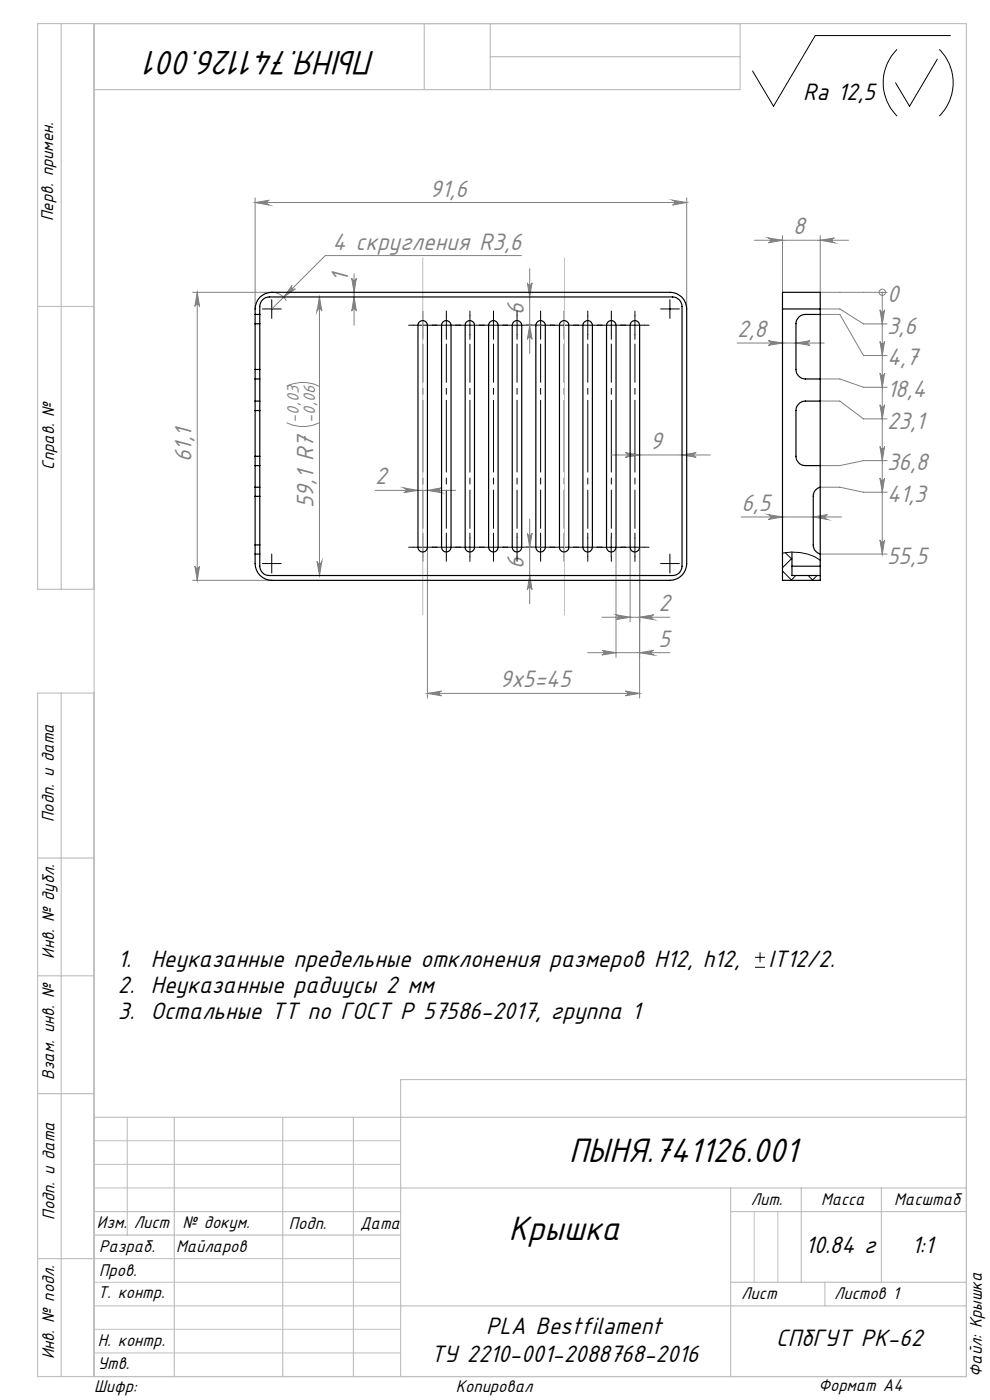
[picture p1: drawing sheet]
<svg xmlns="http://www.w3.org/2000/svg" width="210mm" height="297mm" viewBox="0 0 210 297" stroke-linecap="round" stroke-linejoin="round" font-family="sans-serif">
<g fill="none" stroke="#000" stroke-width=".21">
<path d="M190.3 10.5a10 10 0 0 0 0 14.1M198.8 12.6l-5.9 9.9-2.9-4.9M199.2 10.5a10 10 0 0 1 0 14.1M201.6 7.5h-28.7l-8.8 15-4.5-7.4M55.7 65.5h4M57.6 63.6v4M140.1 65.5h4M142.1 63.6v4M55.7 119.6h4M57.6 117.5v4.1M127.7 116.1h4M129.6 114.1v4"/>
<path d="M140.1 119.6h4M142.1 117.5v4.1M160.2 205.2h2.1M160.2 203.1h2.1M161.2 202v2.1"/>
</g>
<g fill="none" stroke="#808080" stroke-width=".21">
<path d="M54.1 43l3-.5a.51 .51 0 0 0-.5 .5 .51 .51 0 0 0 .5 .5zM54.1 42v23.5M54.1 43h91.6M74.6 59a.49 .49 0 0 0 .5 .5 .49 .49 0 0 0 .5-.5l-.5 3zM75.1 58.1v10.9M110.6 54.2h-41.6l-11.4 11.3M112.4 57v18M142.7 42.5l3 .5-3 .5a.51 .51 0 0 0 .4-.5 .51 .51 0 0 0-.4-.5zM145.7 42v23.5M160 51h20M163 50.5l3 .5-3 .5a.51 .51 0 0 0 .4-.5 .51 .51 0 0 0-.4-.5zM166 50v12"/>
<path d="M174 50v12h14.2M174 51l3-.5a.51 .51 0 0 0-.5 .5 .51 .51 0 0 0 .5 .5zM40.9 62h16.7a3.6 3.6 0 0 1 3.1 1.8M41.8 62v61.1M41.8 62l.5 3a.49 .49 0 0 0-.5-.5 .49 .49 0 0 0-.5 .5zM61.9 60.6a.5 .5 0 0 0 .1 .7 .5 .5 0 0 0 .7 0l-2.5 1.7zM67.8 63l.5 3a.51 .51 0 0 0-.5-.5 .51 .51 0 0 0-.6 .5zM67.8 63v59.1M75.1 63l.5 3a.49 .49 0 0 0-.5-.5 .49 .49 0 0 0-.5 .5zM111.4 69h3.3M111.9 60a.49 .49 0 0 0 .5 .5 .49 .49 0 0 0 .5-.5l-.5 3zM112.4 69l.5 3a.49 .49 0 0 0-.5-.5 .49 .49 0 0 0-.5 .5z"/>
<path d="M156.4 72.8h18.4M163 72.3l3 .5-3 .5a.49 .49 0 0 0 .4-.5 .49 .49 0 0 0-.4-.5zM168.8 72.8l3-.5a.49 .49 0 0 0-.4 .5 .49 .49 0 0 0 .4 .5zM174 65.5h4.2l5 3.2h5M174 66.7h4.2l5 8.7h5M186.7 65.7a.49 .49 0 0 0 .4 .5 .49 .49 0 0 0 .5-.5l-.5 3zM186.7 72.4a.49 .49 0 0 0 .4 .5 .49 .49 0 0 0 .5-.5l-.5 3zM186.7 79.2a.49 .49 0 0 0 .4 .4 .49 .49 0 0 0 .5-.4l-.5 3zM187.1 62h.1M187.1 62v55.5M60.8 89.7a7.7 7.7 0 0 0 6.9 0M60.8 81.9a7.7 7.7 0 0 1 6.9 0"/>
<path d="M129.6 96.5h21.1M132.6 96l3.1 .5-3.1 .5a.49 .49 0 0 0 .5-.5 .49 .49 0 0 0-.5-.5zM144.7 96.5l3-.5a.49 .49 0 0 0-.5 .5 .49 .49 0 0 0 .5 .5zM174 80.4h4.2l5 1.8h5M174 85.1h4.2l5 3.8h5M186.7 85.9a.49 .49 0 0 0 .4 .4 .49 .49 0 0 0 .5-.4l-.5 3zM186.7 94.7a.49 .49 0 0 0 .4 .5 .49 .49 0 0 0 .5-.5l-.5 3zM188.2 97.7h-5l-5 1.1h-4.2M67.2 119.1a.51 .51 0 0 0 .6 .5 .51 .51 0 0 0 .5-.5l-.5 3zM79.6 104h17.1M85.7 103.5l3 .5-3 .5a.51 .51 0 0 0 .4-.5 .51 .51 0 0 0-.4-.5zM90.7 104l3-.5a.51 .51 0 0 0-.5 .5 .51 .51 0 0 0 .5 .5z"/>
<path d="M90.7 116.1v32M111.4 116.1h3.3M111.9 113.1a.49 .49 0 0 0 .5 .5 .49 .49 0 0 0 .5-.5l-.5 3zM112.4 110.1v18M130.7 116.1v23.3M133.7 116.1v15.8M135.7 116.1v32M157.2 109.7h21.3M163 109.2l3 .5-3 .5a.51 .51 0 0 0 .4-.5 .51 .51 0 0 0-.4-.5zM172.5 109.7l3-.5a.51 .51 0 0 0-.5 .5 .51 .51 0 0 0 .5 .5zM174 103.4h4.2l5 1h5M174 117.5h14.2"/>
<path d="M186.7 101.4a.49 .49 0 0 0 .4 .5 .49 .49 0 0 0 .5-.5l-.5 3zM186.7 114.5a.49 .49 0 0 0 .4 .5 .49 .49 0 0 0 .5-.5l-.5 3zM40.9 123.1h16.7M41.3 120.1a.49 .49 0 0 0 .5 .5 .49 .49 0 0 0 .5-.5l-.5 3zM112.4 122.1l.5 3a.49 .49 0 0 0-.5-.5 .49 .49 0 0 0-.5 .5zM124.7 138.5h17.4M127.7 138l3 .5-3 .5a.49 .49 0 0 0 .4-.5 .49 .49 0 0 0-.4-.5zM127.7 130.9h14.4M130.7 130.4l3 .5-3 .5a.51 .51 0 0 0 .4-.5 .51 .51 0 0 0-.4-.5zM135.7 130.9l3-.5a.51 .51 0 0 0-.5 .5 .51 .51 0 0 0 .5 .5zM135.7 138.5l3-.5a.49 .49 0 0 0-.5 .5 .49 .49 0 0 0 .5 .5zM90.7 147.1l3-.5a.49 .49 0 0 0-.5 .5 .49 .49 0 0 0 .5 .5z"/>
<path d="M90.7 147.1h45M132.6 146.6l3.1 .5-3.1 .5a.49 .49 0 0 0 .5-.5 .49 .49 0 0 0-.5-.5z"/>
<circle cx="187.2" cy="62" r=".67"/>
</g>
<g fill="none" stroke="#000" stroke-width=".21" stroke-dasharray="15.2 1.3 1.3 1.3">
<path d="M87.7 69h-1M89.7 69v-2M89.7 69h-2M89.7 69v2M89.7 69h2M89.7 67v-1M89.7 71v1M91.7 69h1M92.7 69h-1M94.7 69v-2M94.7 69h-2M94.7 69v2"/>
<path d="M94.7 69h2M94.7 67v-1M94.7 71v1M96.7 69h1M97.7 69h-1M99.7 69v-2M99.7 69h-2M99.7 69v2M99.7 69h2M99.7 67v-1M99.7 71v1M101.7 69h1"/>
<path d="M102.7 69h-1M104.7 69v-2M104.7 69h-2M104.7 69v2M104.7 69h2M104.7 67v-1M104.7 71v1M106.7 69h1M107.7 69h-1M109.7 69v-2M109.7 69h-2M109.7 69v2"/>
<path d="M109.7 69h2M109.7 67v-1M109.7 71v1M111.7 69h1M112.7 69h-1M114.7 69v-2M114.7 69h-2M114.7 69v2M114.7 69h2M114.7 67v-1M114.7 71v1M116.7 69h1"/>
<path d="M117.7 69h-1M119.7 69v-2M119.7 69h-2M119.7 69v2M119.7 69h2M119.7 67v-1M119.7 71v1M121.7 69h1M122.7 69h-1M124.7 69v-2M124.7 69h-2M124.7 69v2"/>
<path d="M124.7 69h2M124.7 67v-1M124.7 71v1M126.7 69h1M127.7 69h-1M129.7 69v-2M129.7 69h-2M129.7 69v2M129.7 69h2M129.7 67v-1M129.7 71v1M131.7 69h1"/>
<path d="M132.7 69h-1M134.7 69v-2M134.7 69h-2M134.7 69v2M134.7 69h2M134.7 67v-1M134.7 71v1M136.7 69h1M87.7 116.1h-1M89.7 116.1v-2M89.7 116.1h-2M89.7 116.1v2"/>
<path d="M89.7 116.1h2M89.7 114.1v-1M89.7 118.1v1M91.7 116.1h1M92.7 116.1h-1M94.7 116.1v-2M94.7 116.1h-2M94.7 116.1v2M94.7 116.1h2M94.7 114.1v-1M94.7 118.1v1M96.7 116.1h1"/>
<path d="M97.7 116.1h-1M99.7 116.1v-2M99.7 116.1h-2M99.7 116.1v2M99.7 116.1h2M99.7 114.1v-1M99.7 118.1v1M101.7 116.1h1M102.7 116.1h-1M104.7 116.1v-2M104.7 116.1h-2M104.7 116.1v2"/>
<path d="M104.7 116.1h2M104.7 114.1v-1M104.7 118.1v1M106.7 116.1h1M107.7 116.1h-1M109.7 116.1v-2M109.7 116.1h-2M109.7 116.1v2M109.7 116.1h2M109.7 114.1v-1M109.7 118.1v1M111.7 116.1h1"/>
<path d="M112.7 116.1h-1M114.7 116.1v-2M114.7 116.1h-2M114.7 116.1v2M114.7 116.1h2M114.7 114.1v-1M114.7 118.1v1M116.7 116.1h1M117.7 116.1h-1M119.7 116.1v-2M119.7 116.1h-2M119.7 116.1v2"/>
<path d="M119.7 116.1h2M119.7 114.1v-1M119.7 118.1v1M121.7 116.1h1M122.7 116.1h-1M124.7 116.1v-2M124.7 116.1h-2M124.7 116.1v2M124.7 116.1h2M124.7 114.1v-1M124.7 118.1v1M126.7 116.1h1"/>
<path d="M127.7 116.1h-1M129.7 114.1v-1M129.7 118.1v1M131.7 116.1h1M132.7 116.1h-1M134.7 116.1v-2M134.7 116.1h-2M134.7 116.1v2M134.7 116.1h2M134.7 114.1v-1M134.7 118.1v1M136.7 116.1h1"/>
</g>
<path d="M89.7 112.1v-39.1M94.7 112.1v-39.1M99.7 112.1v-39.1M104.7 112.1v-39.1M109.7 112.1v-39.1M114.7 112.1v-39.1M119.7 112.1v-39.1M124.7 112.1v-39.1M129.7 112.1v-39.1M134.7 112.1v-39.1" fill="none" stroke="#000" stroke-width=".21" stroke-dasharray="15.2 1.3 1.3 1.3" stroke-dashoffset="7.1"/>
<path d="M89.7 54.7v75.8M119.7 54.7v75.8M20 242h65M20 247h65M20 252h65M160 257v15M165 257v15M20 277h65M20 272h65M20 267h65M20 287h65M20 282h65" fill="none" stroke="#c0c0c0" stroke-width=".21"/>
<g fill="none" stroke="#c0c0c0" stroke-width=".25">
<path d="M13 5v120M20 5v287M90 5v14M104 5v14M104 12h53M157 5v14h-137M8 65h12M20 125h-12v-120h197v287h-197v-145h12M13 147v145M8 182h12M8 207h12M8 232h12"/>
<path d="M20 237h185M27 237v25M37 237v55M60 237v55M75 237v55M205 229h-120v63M20 257h65M85 252h120M155 252v40M155 257h50M170 252v20M187 252v20"/>
<path d="M8 267h12M20 262h65M85 277h120M155 272h50M175 272v5"/>
</g>
<g fill="#808080">
<path d="M186.7 65.7a.49 .49 0 0 0 .4 .5 .49 .49 0 0 0 .5-.5l-.5 3zM186.7 72.4a.49 .49 0 0 0 .4 .5 .49 .49 0 0 0 .5-.5l-.5 3zM186.7 79.2a.49 .49 0 0 0 .4 .4 .49 .49 0 0 0 .5-.4l-.5 3zM186.7 85.9a.49 .49 0 0 0 .4 .4 .49 .49 0 0 0 .5-.4l-.5 3zM186.7 94.7a.49 .49 0 0 0 .4 .5 .49 .49 0 0 0 .5-.5l-.5 3zM186.7 101.4a.49 .49 0 0 0 .4 .5 .49 .49 0 0 0 .5-.5l-.5 3zM186.7 114.5a.49 .49 0 0 0 .4 .5 .49 .49 0 0 0 .5-.5l-.5 3z"/>
<path d="M142.7 42.5l3 .5-3 .5a.51 .51 0 0 0 .4-.5 .51 .51 0 0 0-.4-.5zM54.1 43l3-.5a.51 .51 0 0 0-.5 .5 .51 .51 0 0 0 .5 .5z"/>
<path d="M144.7 96.5l3-.5a.49 .49 0 0 0-.5 .5 .49 .49 0 0 0 .5 .5zM132.6 96l3.1 .5-3.1 .5a.49 .49 0 0 0 .5-.5 .49 .49 0 0 0-.5-.5zM172.5 109.7l3-.5a.51 .51 0 0 0-.5 .5 .51 .51 0 0 0 .5 .5zM163 109.2l3 .5-3 .5a.51 .51 0 0 0 .4-.5 .51 .51 0 0 0-.4-.5z"/>
<path d="M61.9 60.6l-1.7 2.4 2.5-1.7a.5 .5 0 0 1-.7 0 .5 .5 0 0 1-.1-.7zM163 72.3l3 .5-3 .5a.49 .49 0 0 0 .4-.5 .49 .49 0 0 0-.4-.5zM168.8 72.8l3-.5a.49 .49 0 0 0-.4 .5 .49 .49 0 0 0 .4 .5z"/>
<path d="M163 50.5l3 .5-3 .5a.51 .51 0 0 0 .4-.5 .51 .51 0 0 0-.4-.5zM174 51l3-.5a.51 .51 0 0 0-.5 .5 .51 .51 0 0 0 .5 .5z"/>
<path d="M132.6 146.6l3.1 .5-3.1 .5a.49 .49 0 0 0 .5-.5 .49 .49 0 0 0-.5-.5zM90.7 147.1l3-.5a.49 .49 0 0 0-.5 .5 .49 .49 0 0 0 .5 .5zM135.7 130.9l3-.5a.51 .51 0 0 0-.5 .5 .51 .51 0 0 0 .5 .5zM130.7 130.4l3 .5-3 .5a.51 .51 0 0 0 .4-.5 .51 .51 0 0 0-.4-.5zM135.7 138.5l3-.5a.49 .49 0 0 0-.5 .5 .49 .49 0 0 0 .5 .5zM127.7 138l3 .5-3 .5a.49 .49 0 0 0 .4-.5 .49 .49 0 0 0-.4-.5zM90.7 104l3-.5a.51 .51 0 0 0-.5 .5 .51 .51 0 0 0 .5 .5zM85.7 103.5l3 .5-3 .5a.51 .51 0 0 0 .4-.5 .51 .51 0 0 0-.4-.5z"/>
<path d="M75.1 63l.5 3a.49 .49 0 0 0-.5-.5 .49 .49 0 0 0-.5 .5zM74.6 59a.49 .49 0 0 0 .5 .5 .49 .49 0 0 0 .5-.5l-.5 3zM112.4 122.1l.5 3a.49 .49 0 0 0-.5-.5 .49 .49 0 0 0-.5 .5zM111.9 113.1a.49 .49 0 0 0 .5 .5 .49 .49 0 0 0 .5-.5l-.5 3zM112.4 69l.5 3a.49 .49 0 0 0-.5-.5 .49 .49 0 0 0-.5 .5zM111.9 60a.49 .49 0 0 0 .5 .5 .49 .49 0 0 0 .5-.5l-.5 3z"/>
<path d="M41.8 62l.5 3a.49 .49 0 0 0-.5-.5 .49 .49 0 0 0-.5 .5zM41.3 120.1a.49 .49 0 0 0 .5 .5 .49 .49 0 0 0 .5-.5l-.5 3z"/>
<path d="M67.8 63l.5 3a.51 .51 0 0 0-.5-.5 .51 .51 0 0 0-.6 .5zM67.2 119.1a.51 .51 0 0 0 .6 .5 .51 .51 0 0 0 .5-.5l-.5 3z"/>
</g>
<g fill="none" stroke="#000" stroke-width=".25">
<path d="M54.1 66.7a4 4 0 0 1 2.2-4.4l1.3-.3h84.5a3.5 3.5 0 0 1 3.6 3.5v54.1a3.6 3.6 0 0 1-3.6 3.5h-84.5a3.6 3.6 0 0 1-3.5-3.5v-2.1M54.1 66.7v2M54.1 78.4v2M54.1 68.7v9.7M54.1 66.7h1M54.1 68.7h1M54.1 78.4h1M55.1 66.7a3.8 3.8 0 0 1 .4-2.8l.2-.3a1.78 1.78 0 0 1 1.4-.6h85.6a2.05 2.05 0 0 1 2 2v55.1a1.99 1.99 0 0 1-2 2h-85.6a1.99 1.99 0 0 1-2-2v-2.6M55.1 66.7v2M55.1 78.4v2M55.1 68.7v9.7M88.9 68.4a.99 .99 0 0 1 1.1-.3 .99 .99 0 0 1 .7 .9v47.1a1.01 1.01 0 0 1-1 1 1.01 1.01 0 0 1-1-1v-47.1z"/>
<path d="M93.9 68.4a.99 .99 0 0 1 1.1-.3 .99 .99 0 0 1 .7 .9v47.1a1.01 1.01 0 0 1-1 1 1.01 1.01 0 0 1-1-1v-47.1zM98.9 68.4a.99 .99 0 0 1 1.1-.3 .99 .99 0 0 1 .6 .9v47.1a.99 .99 0 0 1-.9 1 .99 .99 0 0 1-1-1v-47.1zM103.9 68.4a.99 .99 0 0 1 1.1-.3 .99 .99 0 0 1 .7 .9v47.1a1.01 1.01 0 0 1-1 1 1.01 1.01 0 0 1-1.1-1v-47.1zM108.9 68.4a.99 .99 0 0 1 1.1-.3 .99 .99 0 0 1 .7 .9v47.1a1.01 1.01 0 0 1-1 1 1.01 1.01 0 0 1-1-1v-47.1zM113.9 68.4a.99 .99 0 0 1 1.1-.3 .99 .99 0 0 1 .7 .9v47.1a1.01 1.01 0 0 1-1 1 1.01 1.01 0 0 1-1-1v-47.1zM118.9 68.4a.99 .99 0 0 1 1.1-.3 .99 .99 0 0 1 .6 .9v47.1a.99 .99 0 0 1-.9 1 .99 .99 0 0 1-1-1v-47.1zM123.9 68.4a.99 .99 0 0 1 1.1-.3 .99 .99 0 0 1 .7 .9v47.1a1.01 1.01 0 0 1-1 1 1.01 1.01 0 0 1-1.1-1v-47.1zM128.9 68.4a.99 .99 0 0 1 1.1-.3 .99 .99 0 0 1 .7 .9v47.1a1.01 1.01 0 0 1-1 1 1.01 1.01 0 0 1-1-1v-47.1zM133.9 68.4a1.02 1.02 0 0 1 1.1-.3 1.02 1.02 0 0 1 .7 .9v47.1a1.01 1.01 0 0 1-1 1 1.01 1.01 0 0 1-1-1v-47.1zM166 65.5v-3.5h8v3.5M166 65.5v57.6h8v-1M166 65.5h8"/>
<path d="M174 66.7h-3.1a1.99 1.99 0 0 0-2.1 2v9.7a2.05 2.05 0 0 0 2.1 2h3.1M174 65.5v54.6M54.1 85.1v2M54.1 96.8v2M54.1 80.4v4.7M54.1 87.1v9.7M54.1 98.8v4.6M54.1 98.8h1M54.1 80.4h1M54.1 85.1h1M54.1 87.1h1M54.1 96.8h1"/>
<path d="M55.1 85.1v2M55.1 96.8v2M55.1 80.4v4.7M55.1 87.1v9.7M55.1 98.8v4.6M174 85.1h-3.1a2.05 2.05 0 0 0-2.1 2v9.7a1.99 1.99 0 0 0 2.1 2h3.1M54.1 115.6v1.9M54.1 103.4v1.9M54.1 105.3v10.3M54.1 117.5h1M54.1 115.6h1M54.1 105.3h1"/>
<path d="M54.1 103.4h1M55.1 115.6v1.9M55.1 103.4v1.9M55.1 105.3v10.3M168 117.1v5h6M174 103.4a1.91 1.91 0 0 0-1.5 1.9v10.3a1.98 1.98 0 0 0 1.5 1.9M168 120.1h6M174 120.1v2"/>
</g>
<path d="M166 117.3a10.6 10.6 0 0 1 8 1.5M166.5 117.2l1.5 1.4M168 118.4l-2 2M166 121.1l2 2M168.8 122.1l-1 1M171.5 122.1l.9 1M173.3 122.1l-1 1" fill="none" stroke="#000" stroke-width=".21"/>
<g font-size="8">
<text x="79.7" y="10.7" transform="rotate(-180 79.7 10.7)">ПЫНЯ.741126.001</text>
<text x="120.7" y="246.6">ПЫНЯ.741126.001</text>
<text x="107.9" y="263.1">Крышка</text>
</g>
<g font-size="5.6">
<text x="170.4" y="21.3">Ra 12,5</text>
<text x="25" y="205.1">1.</text>
<text x="32" y="205.1">Неуказанные предельные отклонения размеров Н12, h12,</text>
<text x="163" y="205.1">IT12/2.</text>
<text x="25" y="210.6">2. Неуказанные радиусы 2 мм</text>
<text x="25" y="216.1">3. Остальные ТТ по ГОСТ Р 57586-2017, группа 1</text>
<text x="170.9" y="265.7">10.84 г</text>
<text x="193.4" y="265.8">1:1</text>
<text x="103.1" y="283">PLA Bestfilament</text>
<text x="164.6" y="285.6">СПбГУТ РК-62</text>
<text x="91.4" y="289">ТУ 2210-001-2088768-2016</text>
</g>
<g font-size="5.6" fill="#808080">
<text x="91.2" y="41.7">91,6</text>
<text x="70.5" y="52.9">4 скругления R3,6</text>
<text x="168.2" y="49.7">8</text>
<text x="73.9" y="59.8" transform="rotate(-90 73.9 59.8)">1</text>
<text x="188.2" y="64.1">0</text>
<text x="111.1" y="66.8" transform="rotate(-90 111.1 66.8)">6</text>
<text x="156.4" y="71.5">2,8</text>
<text x="188.2" y="70.8">3,6</text>
<text x="188.2" y="77.5">4,7</text>
<text x="188.2" y="84.2">18,4</text>
<text x="137.9" y="95.2">9</text>
<text x="188.2" y="90.9">23,1</text>
<text x="40.6" y="98" transform="rotate(-90 40.6 98)">61,1</text>
<text x="188.2" y="99.8">36,8</text>
<text x="66.5" y="107.8" transform="rotate(-90 66.5 107.8)">59,1 R7</text>
<text x="79.6" y="102.7">2</text>
<text x="188.2" y="106.5">41,3</text>
<text x="157.3" y="108.4">6,5</text>
<text x="188.2" y="119.6">55,5</text>
<text x="111.1" y="120.8" transform="rotate(-90 111.1 120.8)">6</text>
<text x="139.7" y="129.7">2</text>
<text x="139.7" y="137.2">5</text>
<text x="106" y="145.8">9х5=45</text>
</g>
<g font-size="4">
<text x="11.3" y="46.9" transform="rotate(-90 11.3 46.9)">Перв. примен.</text>
<text x="11.5" y="99.6" transform="rotate(-90 11.5 99.6)">Справ. №</text>
<text x="11.4" y="174.4" transform="rotate(-90 11.4 174.4)">Подп. и дата</text>
<text x="11.5" y="203.4" transform="rotate(-90 11.5 203.4)">Инв. № дубл.</text>
<text x="11.5" y="229" transform="rotate(-90 11.5 229)">Взам. инв. №</text>
<text x="159.2" y="255.6">Лит.</text>
<text x="174.2" y="255.6">Масса</text>
<text x="189.7" y="255.6">Масштаб</text>
<text x="11.5" y="258.8" transform="rotate(-90 11.5 258.8)">Подп. и дата</text>
<text x="20.6" y="260.5">Изм.</text>
<text x="28.4" y="260.5">Лист</text>
<text x="38.7" y="260.5">№ докум.</text>
<text x="61.3" y="260.6">Подп.</text>
<text x="76.4" y="260.6">Дата</text>
<text x="21" y="265.6">Разраб.</text>
<text x="37.4" y="265.6">Майларов</text>
<text x="20.7" y="275.4">Т. контр.</text>
<text x="21" y="270.8">Пров.</text>
<text x="157.2" y="275.6">Лист</text>
<text x="176.9" y="275.6">Листов 1</text>
<text x="20.7" y="285.6">Н. контр.</text>
<text x="11.5" y="288.4" transform="rotate(-90 11.5 288.4)">Инв. № подл.</text>
<text x="20.7" y="290.4">Утв.</text>
<text x="208.3" y="292.1" transform="rotate(-90 208.3 292.1)">Файл: Крышка</text>
<text x="20" y="295.3">Шифр:</text>
<text x="96.7" y="295.3">Копировал</text>
<text x="173.6" y="295.1">Формат A4</text>
</g>
<g font-size="3.9" fill="#808080">
<text x="63.4" y="89.7" transform="rotate(-90 63.4 89.7)">-0,03</text>
<text x="66.8" y="89.6" transform="rotate(-90 66.8 89.6)">-0,06</text>
</g>
</svg>
